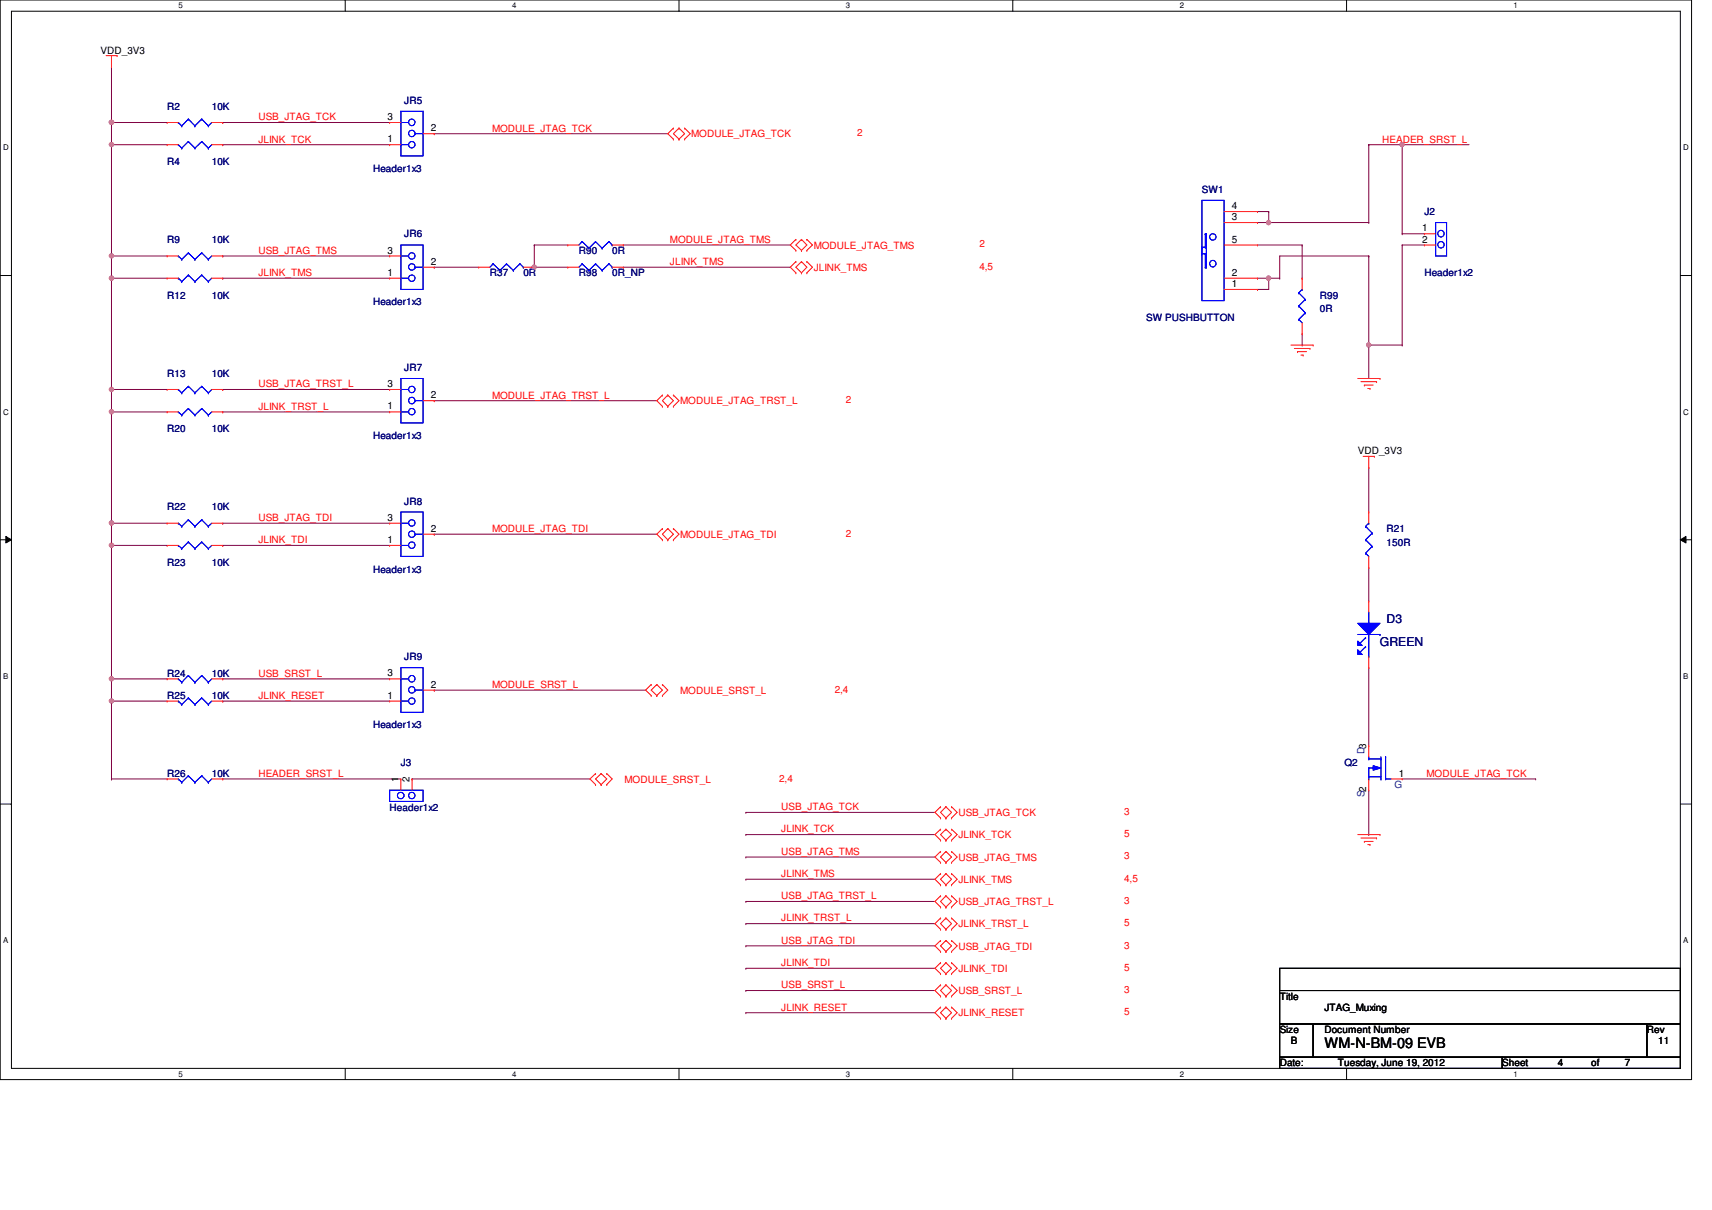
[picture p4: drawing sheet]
<svg xmlns="http://www.w3.org/2000/svg" width="297mm" height="210mm" viewBox="0 0 297 210" stroke-linecap="round" stroke-linejoin="round" font-family="sans-serif">
<path d="M0 0h293.5v187.3h-293.5zM2 1.9h289.5v183.4h-289.5z" fill="none" stroke="#000" stroke-width=".17"/>
<g fill="#fff">
<path d="M30.9 .2h.8v1.5h-.8z"/>
<path d="M30.9 185.5h.8v1.6h-.8z"/>
</g>
<path d="M59.9 0v1.9M59.9 185.3v2" fill="none" stroke="#000" stroke-width=".17"/>
<g fill="#fff">
<path d="M88.9 .2h.7v1.5h-.7z"/>
<path d="M88.9 185.5h.7v1.6h-.7z"/>
</g>
<path d="M117.8 0v1.9M117.8 185.3v2" fill="none" stroke="#000" stroke-width=".17"/>
<g fill="#fff">
<path d="M146.8 .2h.7v1.5h-.7z"/>
<path d="M146.8 185.5h.7v1.6h-.7z"/>
</g>
<path d="M175.7 0v1.9M175.7 185.3v2" fill="none" stroke="#000" stroke-width=".17"/>
<g fill="#fff">
<path d="M204.7 .2h.7v1.5h-.7z"/>
<path d="M204.7 185.5h.7v1.6h-.7z"/>
</g>
<path d="M233.6 0v1.9M233.6 185.3v2" fill="none" stroke="#000" stroke-width=".17"/>
<g fill="#fff">
<path d="M262.6 .2h.8v1.5h-.8z"/>
<path d="M262.6 185.5h.8v1.6h-.8z"/>
<path d="M.5 24.8h1v1.6h-1z"/>
<path d="M292.1 24.8h.9v1.6h-.9z"/>
<path d="M.5 70.7h1v1.5h-1z"/>
<path d="M292.1 70.7h.9v1.5h-.9z"/>
</g>
<path d="M0 47.8h2M291.5 47.8h2" fill="none" stroke="#000" stroke-width=".17"/>
<g fill="#fff">
<path d="M.5 116.5h.9v1.6h-.9z"/>
<path d="M292.1 116.5h.8v1.6h-.8z"/>
</g>
<path d="M0 93.6h2M1 93l1 .6-1 .6zM291.5 93.6l1-.6v1.2zM291.5 93.6h2" fill="none" stroke="#000" stroke-width=".17"/>
<path d="M1 93l1 .6-1 .6zM291.5 93.6l1-.6v1.2z" fill="#000"/>
<g fill="#fff">
<path d="M.5 162.4h.9v1.5h-.9z"/>
<path d="M292.1 162.4h.8v1.5h-.8z"/>
</g>
<path d="M0 139.5h2M291.5 139.5h2" fill="none" stroke="#000" stroke-width=".17"/>
<g fill="none" stroke="#800040" stroke-width=".17">
<path d="M19.3 11.6h.1M19.3 11.6v9.7M38.6 21.3h.1M38.6 25.1h.1M38.6 21.3h29M38.6 25.1h29M38.6 44.4h.1M38.6 48.3h.1M38.6 44.4h29M38.6 48.3h29M38.6 67.6h.1M38.6 71.5h.1"/>
<path d="M38.6 67.6h29M38.6 71.5h29M19.3 94.6h.1M19.3 94.6h9.7M19.3 94.6v23.2M38.6 94.6h.1M38.6 90.8h.1M38.6 94.6h29M38.6 90.8h29M19.3 117.8h.1M19.3 117.8h9.7M38.6 117.8h.1"/>
<path d="M38.6 117.8h29M19.3 121.6h.1M19.3 121.6h9.7M38.6 121.6h.1M38.6 121.6h29"/>
</g>
<circle cx="19.4" cy="94.6" r=".37" fill="#f0f"/>
<circle cx="19.4" cy="94.6" r=".37" fill="none" stroke="#f0f" stroke-width=".17"/>
<path d="M19.3 90.8h.1M19.3 90.8h9.7M19.3 90.8v3.8" fill="none" stroke="#800040" stroke-width=".17"/>
<circle cx="19.3" cy="90.7" r=".38" fill="#f0f"/>
<circle cx="19.3" cy="90.7" r=".38" fill="none" stroke="#f0f" stroke-width=".17"/>
<path d="M19.3 71.5h.1M19.3 71.5h9.7M19.3 71.5v19.3" fill="none" stroke="#800040" stroke-width=".17"/>
<circle cx="19.3" cy="71.4" r=".38" fill="#f0f"/>
<circle cx="19.3" cy="71.4" r=".38" fill="none" stroke="#f0f" stroke-width=".17"/>
<path d="M19.3 67.6h.1M19.3 67.6h9.7M19.3 67.6v3.9" fill="none" stroke="#800040" stroke-width=".17"/>
<circle cx="19.3" cy="67.6" r=".38" fill="#f0f"/>
<circle cx="19.3" cy="67.6" r=".38" fill="none" stroke="#f0f" stroke-width=".17"/>
<path d="M19.3 48.3h.1M19.3 48.3h9.7M19.3 48.3v19.3" fill="none" stroke="#800040" stroke-width=".17"/>
<circle cx="19.3" cy="48.3" r=".38" fill="#f0f"/>
<circle cx="19.3" cy="48.3" r=".38" fill="none" stroke="#f0f" stroke-width=".17"/>
<path d="M19.3 44.4h.1M19.3 44.4h9.7M19.3 44.4v3.9" fill="none" stroke="#800040" stroke-width=".17"/>
<circle cx="19.4" cy="44.4" r=".37" fill="#f0f"/>
<circle cx="19.4" cy="44.4" r=".37" fill="none" stroke="#f0f" stroke-width=".17"/>
<path d="M19.3 25.1h.1M19.3 25.1h9.7M19.3 25.1v19.3" fill="none" stroke="#800040" stroke-width=".17"/>
<circle cx="19.4" cy="25.1" r=".37" fill="#f0f"/>
<circle cx="19.4" cy="25.1" r=".37" fill="none" stroke="#f0f" stroke-width=".17"/>
<path d="M19.3 21.3h.1M19.3 21.3h9.7" fill="none" stroke="#800040" stroke-width=".17"/>
<circle cx="19.4" cy="21.2" r=".37" fill="#f0f"/>
<circle cx="19.4" cy="21.2" r=".37" fill="none" stroke="#f0f" stroke-width=".17"/>
<path d="M19.3 21.3h.1M19.3 21.3v3.8" fill="none" stroke="#800040" stroke-width=".17"/>
<circle cx="19.4" cy="21.2" r=".37" fill="#f0f"/>
<circle cx="19.4" cy="21.2" r=".37" fill="none" stroke="#f0f" stroke-width=".17"/>
<g fill="none" stroke="#800040" stroke-width=".17">
<path d="M75.3 23.2h.1M75.3 23.2h40.6M237.5 25.1h.1M237.5 25.1v13.5M243.3 25.1h.1M243.3 25.1h11.6M237.5 44.4h.1M237.5 44.4v15.5M75.3 69.5h.1M75.3 69.5h38.7M75.3 92.7h.1M75.3 92.7h38.7"/>
<path d="M237.5 81.1h.1M237.5 98.5h.1M237.5 81.1v7.7M237.5 98.5v5.8M75.3 119.7h.1M75.3 119.7h36.7M237.5 115.8h.1M237.5 115.8v13.6"/>
</g>
<circle cx="237.5" cy="59.8" r=".37" fill="#f0f"/>
<circle cx="237.5" cy="59.8" r=".37" fill="none" stroke="#f0f" stroke-width=".17"/>
<path d="M75.3 46.4h.1M75.3 46.4h7.8M237.5 59.9h.1M237.5 59.9v5.8M19.3 117.8h.1M19.3 117.8v3.8" fill="none" stroke="#800040" stroke-width=".17"/>
<circle cx="19.4" cy="121.6" r=".37" fill="#f0f"/>
<circle cx="19.4" cy="121.6" r=".37" fill="none" stroke="#f0f" stroke-width=".17"/>
<circle cx="19.4" cy="117.7" r=".37" fill="#f0f"/>
<circle cx="19.4" cy="117.7" r=".37" fill="none" stroke="#f0f" stroke-width=".17"/>
<g fill="none" stroke="#800040" stroke-width=".17">
<path d="M92.7 42.5h.1M92.7 42.5v3.9M129.4 140.9h.1M129.4 144.8h.1M129.4 148.7h.1M129.4 152.5h.1M129.4 156.4h.1M129.4 140.9h32.8M129.4 144.8h32.8M129.4 148.7h32.8M129.4 152.5h32.8M129.4 156.4h32.8"/>
<path d="M129.4 160.2h.1M129.4 164.1h.1M129.4 171.8h.1M129.4 175.7h.1M129.4 168h.1M129.4 160.2h32.8M129.4 164.1h32.8M129.4 171.8h32.8M129.4 175.7h32.8M129.4 168h32.8"/>
</g>
<circle cx="92.7" cy="46.3" r=".37" fill="#f0f"/>
<circle cx="92.7" cy="46.3" r=".37" fill="none" stroke="#f0f" stroke-width=".17"/>
<path d="M243.3 25.1h.1M243.3 25.1v15.5M92.7 42.5h.1M92.7 46.4h.1M92.7 42.5h5.8M92.7 46.4h5.8M108.2 42.5h.1M108.2 46.4h.1M108.2 42.5h28.9M108.2 46.4h28.9M243.3 40.6h.1M243.3 40.6h3.8" fill="none" stroke="#800040" stroke-width=".17"/>
<circle cx="243.3" cy="25.1" r=".37" fill="#f0f"/>
<circle cx="243.3" cy="25.1" r=".37" fill="none" stroke="#f0f" stroke-width=".17"/>
<g fill="none" stroke="#800040" stroke-width=".17">
<path d="M220.1 38.6h17.4M237.5 25.1h.1M237.5 38.6h.1M237.5 25.1h5.8M237.5 59.9h.1M237.5 59.9h5.8M243.3 42.5h.1M243.3 59.9h.1M243.3 42.5h3.8M243.3 42.5v17.4M237.5 137.1v7.7M243.3 135.1h23.1"/>
<path d="M266.4 135.1h.1M237.5 144.8h.1"/>
</g>
<circle cx="220.1" cy="38.6" r=".38" fill="#f0f"/>
<circle cx="220.1" cy="38.6" r=".38" fill="none" stroke="#f0f" stroke-width=".17"/>
<path d="M220.1 48.3h.1M220.1 48.3v1.9M222 44.4h15.5M237.5 44.4h.1" fill="none" stroke="#800040" stroke-width=".17"/>
<circle cx="220.1" cy="48.3" r=".38" fill="#f0f"/>
<circle cx="220.1" cy="48.3" r=".38" fill="none" stroke="#f0f" stroke-width=".17"/>
<g fill="none" stroke="#800040" stroke-width=".17">
<path d="M218.2 38.6h.1M218.2 36.7h1.9M218.2 38.6h1.9M220.1 36.7h.1M220.1 38.6h.1M220.1 36.7v1.9M218.2 50.2h.1M218.2 48.3h.1M218.2 48.3h3.8M218.2 50.2h1.9M218.2 42.5h7.7M220.1 48.3h.1"/>
<path d="M222 48.3h.1M222 44.4v3.9M225.9 42.5h.1M225.9 48.3h.1M225.9 59.9h.1M225.9 42.5v5.8M225.9 57.9v2M19.3 135.1h.1M19.3 121.6v13.5M19.3 135.1h9.7M38.6 135.1h.1M38.6 135.1h30.9"/>
<path d="M71.5 135.1h.1M71.5 135.1h30.9"/>
</g>
<g fill="none" stroke="#f00" stroke-width=".17">
<path d="M18.4 9.7h1.9M19.3 11.6h.1M19.3 9.7v1.9M20.3 9.7h.1M67.6 25.1h.1M67.6 21.3h.1M67.6 25.1h1.9M67.6 21.3h1.9M73.4 23.2h1.9M75.3 23.2h.1M116.8 24.1h.1M116.8 22.2h.1"/>
<path d="M116.8 22.2l-.9 1 .9 .9M117.8 22.2h.1M117.8 24.1h.1M117.8 22.2l1 1-1 .9M117.8 22.2l-1 1 1 .9M118.8 22.2h.1M118.8 24.1h.1M118.8 22.2l1 1-1 .9M29 44.4h.1M29 44.4h1.9M36.7 44.4h1.9M38.6 44.4h.1"/>
<path d="M67.6 48.3h.1M67.6 44.4h.1M67.6 48.3h1.9M67.6 44.4h1.9M73.4 46.4h1.9M75.3 46.4h.1M83.1 46.4h.1M83.1 46.4h1.9M90.8 46.4h1.9M92.7 46.4h.1M98.5 46.4h.1M98.5 46.4h2"/>
<path d="M106.2 46.4h2M108.2 46.4h.1M138.1 43.4h.1M138.1 41.5h.1M138.1 47.3h.1M138.1 45.4h.1M138.1 45.4l-1 1 1 .9M138.1 41.5l-1 1 1 .9M139.1 41.5h.1M139.1 43.4h.1M139.1 45.4h.1M139.1 47.3h.1"/>
<path d="M139.1 41.5l.9 1-.9 .9M139.1 41.5l-1 1 1 .9M139.1 45.4l.9 1-.9 .9M139.1 45.4l-1 1 1 .9M140 41.5h.1M140 43.4h.1M140 45.4h.1M140 47.3h.1M140 45.4l1 1-1 .9M140 41.5l1 1-1 .9M224 59.9h3.8M227.8 59.9h.1"/>
<path d="M29 71.5h.1M29 71.5h1.9M36.7 71.5h1.9M38.6 71.5h.1M114.9 70.5h.1M114.9 68.5h.1M114.9 68.5l-.9 1 .9 1M115.9 68.5h.1M115.9 70.5h.1M115.9 68.5l.9 1-.9 1M115.9 68.5l-1 1 1 1M116.8 68.5h.1"/>
<path d="M116.8 70.5h.1M116.8 68.5l1 1-1 1M224.6 60.5h2.7M225.1 61h.1M225.1 61h1.6M225.7 61.6h.4M226.1 61.6h.1M227.3 60.5h.1M235.6 65.7h3.8M236.1 66.2h2.7M236.5 79.2h2M236.7 66.8h.1"/>
<path d="M236.7 66.8h1.5M237.3 67.4h.4M237.5 79.2v1.9M237.7 67.4h.1M238.5 79.2h.1M238.8 66.2h.1M239.4 65.7h.1M29 90.8h.1M29 90.8h1.9M36.7 90.8h1.9M38.6 90.8h.1M114.9 93.6h.1"/>
<path d="M114.9 91.7h.1M114.9 91.7l-.9 1 .9 .9M115.9 91.7h.1M115.9 93.6h.1M115.9 91.7l.9 1-.9 .9M115.9 91.7l-1 1 1 .9M116.8 91.7h.1M116.8 93.6h.1M116.8 91.7l1 1-1 .9M237.5 81.1h.1M237.5 98.5h.1M237.5 88.8h.1"/>
<path d="M237.5 88.8v2M237.5 96.5v2M113 118.7h.1M113 118.7l-1 1 1 .9M114 118.7h.1M114 118.7l.9 1-.9 .9M114 118.7l-1 1 1 .9M114.9 118.7h.1M114.9 118.7l1 1-1 .9M29 121.6h.1M29 121.6h1.9M36.7 121.6h1.9"/>
<path d="M38.6 121.6h.1M103.3 136.1h.1M103.3 134.2h.1M103.3 134.2l-.9 .9 .9 1M104.3 134.2h.1M104.3 136.1h.1M104.3 134.2l1 .9-1 1M104.3 134.2l-1 .9 1 1M105.3 134.2h.1M105.3 136.1h.1M105.3 134.2l.9 .9-.9 1M113 120.6h.1"/>
<path d="M114 120.6h.1M114.9 120.6h.1M163.2 140h.1M163.2 140l-1 .9 1 1M164.1 140h.1M164.1 140l1 .9-1 1M164.1 140l-.9 .9 .9 1M165.1 140h.1M165.1 140l1 .9-1 1M163.2 141.9h.1M163.2 145.8h.1M163.2 143.8h.1"/>
<path d="M163.2 149.6h.1M163.2 147.7h.1M163.2 153.5h.1M163.2 151.6h.1M163.2 157.4h.1M163.2 155.4h.1M163.2 159.3h.1M163.2 143.8l-1 1 1 1M163.2 147.7l-1 1 1 .9M163.2 155.4l-1 1 1 1M163.2 151.6l-1 .9 1 1M163.2 159.3l-1 .9 1 1"/>
<path d="M164.1 141.9h.1M164.1 143.8h.1M164.1 145.8h.1M164.1 147.7h.1M164.1 149.6h.1M164.1 151.6h.1M164.1 153.5h.1M164.1 155.4h.1M164.1 157.4h.1M164.1 159.3h.1M164.1 143.8l1 1-1 1M164.1 143.8l-.9 1 .9 1"/>
<path d="M164.1 147.7l1 1-1 .9M164.1 147.7l-.9 1 .9 .9M164.1 151.6l1 .9-1 1M164.1 151.6l-.9 .9 .9 1M164.1 155.4l1 1-1 1M164.1 155.4l-.9 1 .9 1M164.1 159.3l1 .9-1 1M164.1 159.3l-.9 .9 .9 1M165.1 141.9h.1M165.1 143.8h.1M165.1 145.8h.1M165.1 147.7h.1"/>
<path d="M165.1 149.6h.1M165.1 151.6h.1M165.1 153.5h.1M165.1 155.4h.1M165.1 157.4h.1M165.1 159.3h.1M165.1 143.8l1 1-1 1M165.1 147.7l1 1-1 .9M165.1 151.6l1 .9-1 1M165.1 155.4l1 1-1 1M165.1 159.3l1 .9-1 1M235.6 144.8h3.8"/>
<path d="M236.1 145.4h2.7M236.7 146h.1M236.7 146h1.5M237.3 146.5h.4M237.7 146.5h.1M238.8 145.4h.1M239.4 144.8h.1M163.2 161.2h.1M163.2 165.1h.1M163.2 163.2h.1M163.2 172.8h.1M163.2 170.9h.1"/>
<path d="M163.2 176.7h.1M163.2 174.7h.1M163.2 168.9h.1M163.2 167h.1M163.2 163.2l-1 .9 1 1M163.2 174.7l-1 1 1 1M163.2 170.9l-1 .9 1 1M163.2 167l-1 1 1 .9M164.1 161.2h.1M164.1 163.2h.1M164.1 165.1h.1M164.1 170.9h.1"/>
<path d="M164.1 172.8h.1M164.1 174.7h.1M164.1 176.7h.1M164.1 167h.1M164.1 168.9h.1M164.1 163.2l1 .9-1 1M164.1 163.2l-.9 .9 .9 1M164.1 170.9l1 .9-1 1M164.1 170.9l-.9 .9 .9 1M164.1 174.7l1 1-1 1M164.1 174.7l-.9 1 .9 1M164.1 167l1 1-1 .9"/>
<path d="M164.1 167l-.9 1 .9 .9M165.1 161.2h.1M165.1 163.2h.1M165.1 165.1h.1M165.1 170.9h.1M165.1 172.8h.1M165.1 174.7h.1M165.1 176.7h.1M165.1 167h.1M165.1 168.9h.1M165.1 163.2l1 .9-1 1M165.1 170.9l1 .9-1 1"/>
<path d="M165.1 174.7l1 1-1 1M165.1 167l1 1-1 .9"/>
</g>
<path d="M222 168h69.5v3.8h-69.5zM222 171.8h69.5v5.8h-69.5zM222 177.6h5.8v5.8h-5.8zM227.8 177.6h57.9v5.8h-57.9zM285.7 177.6h5.8v5.8h-5.8zM222 183.4h38.6v1.9h-38.6zM260.6 183.4h30.9v1.9h-30.9z" fill="none" stroke="#000" stroke-width=".17"/>
<g fill="none" stroke="#00f" stroke-width=".17">
<path d="M69.5 19.3h3.9v7.8h-3.9zM69.5 25.1h.1M69.5 21.3h.1M69.5 25.1h1.4M69.5 21.3h1.4M72 23.2h.1M72 23.2h1.4M30.9 44.4h.1M30.9 44.4l.6 .6M31.5 45h.1M32.7 43.9h.1M32.7 43.9l1.1 1.1"/>
<path d="M32.7 43.9l-1.2 1.1M33.8 45h.1M35 43.9h.1M35 43.9l1.1 1.1M35 43.9l-1.2 1.1M36.1 45h.1M36.7 44.4l-.6 .6M69.5 42.5h3.9v7.7h-3.9zM69.5 48.3h.1M69.5 44.4h.1M69.5 48.3h1.4M69.5 44.4h1.4"/>
<path d="M72 46.4h.1M72 46.4h1.4M85.6 45.8h.1M85.6 45.8l-.6 .6M85.6 45.8l1.1 1.1M86.7 46.9h.1M87.9 45.8h.1M87.9 45.8l-1.2 1.1M87.9 45.8l1.2 1.1M89.1 46.9h.1M90.2 45.8h.1M90.2 45.8l-1.1 1.1"/>
<path d="M90.2 45.8l.6 .6M90.8 46.4h.1M101 45.8h.1M101 45.8l-.5 .6M101 45.8l1.2 1.1M102.2 46.9h.1M103.3 45.8h.1M103.3 45.8l-1.1 1.1M103.3 45.8l1.2 1.1M104.5 46.9h.1M105.7 45.8h.1M105.7 45.8l-1.2 1.1"/>
<path d="M105.7 45.8l.5 .6M106.2 46.4h.1M30.9 71.5h.1M30.9 71.5l.6 .5M31.5 72h.1M32.7 70.9h.1M32.7 70.9l1.1 1.1M32.7 70.9l-1.2 1.1M33.8 72h.1M35 70.9h.1M35 70.9l1.1 1.1M35 70.9l-1.2 1.1"/>
<path d="M36.1 72h.1M36.7 71.5l-.6 .5M30.9 90.8h.1M30.9 90.8l.6 .5M31.5 91.3h.1M32.7 90.2h.1M32.7 90.2l1.1 1.1M32.7 90.2l-1.2 1.1M33.8 91.3h.1M35 90.2h.1M35 90.2l1.1 1.1M35 90.2l-1.2 1.1"/>
<path d="M36.1 91.3h.1M36.7 90.8l-.6 .5M236.9 96h.1M236.9 93.6h.1M236.9 91.3h.1M236.9 96l.6 .5M236.9 93.6l1.2 1.2M236.9 91.3l1.2 1.2M237.5 90.8h.1M237.5 90.8l-.6 .5M238.1 94.8h.1M238.1 92.5h.1"/>
<path d="M238.1 94.8l-1.2 1.2M238.1 92.5l-1.2 1.1M30.9 121.6h.1M30.9 121.6l.6 .6M31.5 122.2h.1M32.7 121.1h.1M32.7 121.1l1.1 1.1M32.7 121.1l-1.2 1.1M33.8 122.2h.1M35 121.1h.1M35 121.1l1.1 1.1M35 121.1l-1.2 1.1"/>
<path d="M36.1 122.2h.1M36.7 121.6l-.6 .6"/>
<circle cx="71.4" cy="21.2" r=".56"/>
<circle cx="71.4" cy="23.2" r=".56"/>
<circle cx="71.4" cy="25.1" r=".56"/>
<circle cx="71.4" cy="44.4" r=".56"/>
<circle cx="71.4" cy="48.3" r=".56"/>
<circle cx="71.4" cy="46.3" r=".56"/>
</g>
<path d="M235.6 108.1h3.8l-1.9 2z" fill="#00f"/>
<path d="M235.6 108.1h3.8l-1.9 2z" fill="none" stroke="#00f" stroke-width=".17"/>
<path d="M235.6 111.2l.7 .8h-.7z" fill="#00f"/>
<path d="M235.6 111.2l.7 .8h-.7z" fill="none" stroke="#00f" stroke-width=".17"/>
<path d="M235.6 112.7l.7 .8h-.7z" fill="#00f"/>
<path d="M235.6 112.7l.7 .8h-.7zM235.6 110.1h3.8M236.9 110.6h.1M236.9 112.2h.1M236.9 110.6l-.9 1M236.9 112.2l-.9 1M237.5 108.1h.1M237.5 113.9h.1M237.5 106.2v1.9M237.5 110.1v3.8M239.4 110.1h.1" fill="none" stroke="#00f" stroke-width=".17"/>
<path d="M235.6 108.1h3.8l-1.9 2z" fill="#00f"/>
<path d="M235.6 108.1h3.8l-1.9 2z" fill="none" stroke="#00f" stroke-width=".17"/>
<path d="M235.6 111.2l.7 .8h-.7z" fill="#00f"/>
<path d="M235.6 111.2l.7 .8h-.7z" fill="none" stroke="#00f" stroke-width=".17"/>
<path d="M235.6 112.7l.7 .8h-.7z" fill="#00f"/>
<path d="M235.6 112.7l.7 .8h-.7zM235.6 110.1h3.8M236.9 110.6h.1M236.9 112.2h.1M236.9 110.6l-.9 1M236.9 112.2l-.9 1M237.5 108.1h.1M237.5 113.9h.1M237.5 106.2v1.9M237.5 110.1v3.8M239.4 110.1h.1" fill="none" stroke="#00f" stroke-width=".17"/>
<path d="M237.5 115.8h.1M237.5 104.3h.1M237.5 104.3v1.9M237.5 113.9v1.9" fill="none" stroke="#f00" stroke-width=".17"/>
<path d="M238.2 132.8l1.4 .4-1.4 .4z" fill="#00f"/>
<g fill="none" stroke="#00f" stroke-width=".17">
<path d="M237.5 131.7h.1M237.5 133.2h.1M237.5 135.1h.1M237.5 134.7h.1M237.5 131.3v.4M237.5 133.2v1.9M237.5 133.2h.7M237.5 131.7h2.1M237.5 134.7h2.1M238.2 132.8l1.4 .4-1.4 .4zM239.6 135.1h.1M239.6 131.7h.1"/>
<path d="M239.6 131.3v3.8M240.4 135.1h.1M240.4 131.3h.1M240.4 135.1h.9M240.4 131.3v3.8"/>
</g>
<path d="M238.2 132.8l1.4 .4-1.4 .4z" fill="#00f"/>
<g fill="none" stroke="#00f" stroke-width=".17">
<path d="M30.9 25.1h.1M30.9 21.3h.1M30.9 25.1l.6 .6M30.9 21.3l.6 .5M31.5 25.7h.1M31.5 21.8h.1M32.7 24.6h.1M32.7 20.7h.1M32.7 24.6l1.1 1.1M32.7 24.6l-1.2 1.1M32.7 20.7l1.1 1.1M32.7 20.7l-1.2 1.1"/>
<path d="M33.8 25.7h.1M33.8 21.8h.1M35 24.6h.1M35 20.7h.1M35 24.6l1.1 1.1M35 24.6l-1.2 1.1M35 20.7l1.1 1.1M35 20.7l-1.2 1.1M36.1 25.7h.1M36.1 21.8h.1M36.7 25.1l-.6 .6M36.7 21.3l-.6 .5"/>
<path d="M208.5 34.8h3.9v17.4h-3.9zM249.1 38.6h1.9v5.8h-1.9zM30.9 48.3h.1M30.9 48.3l.6 .6M31.5 48.9h.1M32.7 47.7h.1M32.7 47.7l1.1 1.2M32.7 47.7l-1.2 1.2M33.8 48.9h.1M35 47.7h.1M35 47.7l1.1 1.2M35 47.7l-1.2 1.2"/>
<path d="M36.1 48.9h.1M36.7 48.3l-.6 .6M101 41.9h.1M101 41.9l-.5 .6M101 41.9l1.2 1.2M102.2 43.1h.1M103.3 41.9h.1M103.3 41.9l-1.1 1.2M103.3 41.9l1.2 1.2M104.5 43.1h.1M105.7 41.9h.1M105.7 41.9l-1.2 1.2"/>
<path d="M105.7 41.9l.5 .6M106.2 42.5h.1M208.5 42.9h.1M208.5 44h.1M208.5 42.9h.6M208.5 42.9v1.1M208.5 44h.6M209.1 40.6h.1M209.1 42.9h.1M209.1 44h.1M209.1 46.4h.1M209.1 40.6h.2"/>
<path d="M209.1 40.6v2.3M209.1 44v2.4M209.1 46.4h.2M209.3 40.6h.1M209.3 46.4h.1M209.3 40.6v5.8M225.3 55.4h.1M225.3 53.1h.1M225.3 50.8h.1M225.3 55.4l.6 .6M225.3 53.1l1.2 1.2M225.3 50.8l1.2 1.1"/>
<path d="M225.9 50.2h.1M225.9 50.2l-.6 .6M226.5 54.3h.1M226.5 51.9h.1M226.5 54.3l-1.2 1.1M226.5 51.9l-1.2 1.2M30.9 67.6h.1M30.9 67.6l.6 .6M31.5 68.2h.1M32.7 67h.1M32.7 67l1.1 1.2M32.7 67l-1.2 1.2"/>
<path d="M33.8 68.2h.1M35 67h.1M35 67l1.1 1.2M35 67l-1.2 1.2M36.1 68.2h.1M36.7 67.6l-.6 .6M69.5 65.7h3.9v7.7h-3.9zM69.5 71.5h.1M69.5 67.6h.1M69.5 71.5h1.4M69.5 67.6h1.4M72 69.5h.1"/>
<path d="M72 69.5h1.4M30.9 94.6h.1M30.9 94.6l.6 .6M31.5 95.2h.1M32.7 94h.1M32.7 94l1.1 1.2M32.7 94l-1.2 1.2M33.8 95.2h.1M35 94h.1M35 94l1.1 1.2M35 94l-1.2 1.2M36.1 95.2h.1"/>
<path d="M36.7 94.6l-.6 .6M69.5 88.8h3.9v7.7h-3.9zM69.5 94.6h.1M69.5 90.8h.1M69.5 94.6h1.4M69.5 90.8h1.4M72 92.7h.1M72 92.7h1.4M30.9 117.8h.1M30.9 117.8l.6 .6M31.5 118.4h.1M32.7 117.2h.1"/>
<path d="M32.7 117.2l1.1 1.2M32.7 117.2l-1.2 1.2M33.8 118.4h.1M35 117.2h.1M35 117.2l1.1 1.2M35 117.2l-1.2 1.2M36.1 118.4h.1M36.7 117.8l-.6 .6M69.5 115.8h3.9v7.8h-3.9zM69.5 117.8h.1M69.5 117.8h1.4M72 119.7h.1"/>
<path d="M72 119.7h1.4M30.9 135.1h.1M30.9 135.1l.6 .6M31.5 135.7h.1M32.7 134.6h.1M32.7 134.6l1.1 1.1M32.7 134.6l-1.2 1.1M33.8 135.7h.1M35 134.6h.1M35 134.6l1.1 1.1M35 134.6l-1.2 1.1M36.1 135.7h.1"/>
<path d="M36.7 135.1l-.6 .6M67.6 137.1h5.8v1.9h-5.8zM69.5 121.6h.1M69.5 121.6h1.4M237.5 131.7h.1M237.5 133.2h.1M237.5 135.1h.1M237.5 134.7h.1M237.5 131.3v.4M237.5 133.2v1.9M237.5 133.2h.7M237.5 131.7h2.1"/>
<path d="M237.5 134.7h2.1M238.2 132.8l1.4 .4-1.4 .4zM239.6 135.1h.1M239.6 131.7h.1M239.6 131.3v3.8M240.4 135.1h.1M240.4 131.3h.1M240.4 135.1h.9M240.4 131.3v3.8"/>
<circle cx="210.4" cy="45.7" r=".56"/>
<circle cx="210.4" cy="41.1" r=".56"/>
<circle cx="250" cy="40.5" r=".56"/>
<circle cx="250" cy="42.5" r=".56"/>
<circle cx="71.4" cy="69.5" r=".56"/>
<circle cx="71.4" cy="67.6" r=".56"/>
<circle cx="71.4" cy="71.4" r=".56"/>
<circle cx="71.4" cy="94.6" r=".56"/>
<circle cx="71.4" cy="90.7" r=".56"/>
<circle cx="71.4" cy="92.7" r=".56"/>
<circle cx="71.4" cy="117.7" r=".56"/>
<circle cx="71.4" cy="119.7" r=".56"/>
<circle cx="69.5" cy="138" r=".56"/>
<circle cx="71.4" cy="138" r=".56"/>
<circle cx="71.4" cy="121.6" r=".56"/>
</g>
<g fill="none" stroke="#f00" stroke-width=".17">
<path d="M29 25.1h.1M29 21.3h.1M29 25.1h1.9M29 21.3h1.9M36.7 25.1h1.9M36.7 21.3h1.9M38.6 25.1h.1M38.6 21.3h.1M212.4 38.6h5.8M212.4 36.7h5.8M218.2 38.6h.1M218.2 36.7h.1"/>
<path d="M29 48.3h.1M29 48.3h1.9M36.7 48.3h1.9M38.6 48.3h.1M98.5 42.5h.1M98.5 42.5h2M106.2 42.5h2M108.2 42.5h.1M212.4 42.5h5.8M212.4 48.3h5.8M212.4 50.2h5.8M218.2 48.3h.1"/>
<path d="M218.2 50.2h.1M218.2 42.5h.1M225.9 57.9h.1M225.9 48.3h.1M225.9 48.3v1.9M225.9 56v1.9M247.1 40.6h.1M247.1 42.5h.1M247.1 42.5h2M247.1 40.6h2M29 67.6h.1M29 67.6h1.9"/>
<path d="M36.7 67.6h1.9M38.6 67.6h.1M67.6 71.5h.1M67.6 67.6h.1M67.6 67.6h1.9M67.6 71.5h1.9M73.4 69.5h1.9M75.3 69.5h.1M29 94.6h.1M29 94.6h1.9M36.7 94.6h1.9M38.6 94.6h.1"/>
<path d="M67.6 94.6h.1M67.6 90.8h.1M67.6 94.6h1.9M67.6 90.8h1.9M73.4 92.7h1.9M75.3 92.7h.1M29 117.8h.1M29 117.8h1.9M36.7 117.8h1.9M38.6 117.8h.1M67.6 117.8h.1M67.6 117.8h1.9"/>
<path d="M73.4 119.7h1.9M75.3 119.7h.1M29 135.1h.1M29 135.1h1.9M36.7 135.1h1.9M38.6 135.1h.1M67.6 121.6h.1M67.6 121.6h1.9M69.5 135.1h.1M69.5 135.1v2M71.5 135.1h.1M71.5 135.1v2"/>
<path d="M237.5 129.4h.1M237.5 137.1h.1M237.5 129.4v1.9M237.5 135.1v2M241.3 135.1h2M243.3 135.1h.1"/>
</g>
<circle cx="19.4" cy="94.6" r=".37" fill="#f0f"/>
<circle cx="19.4" cy="94.6" r=".37" fill="none" stroke="#f0f" stroke-width=".17"/>
<circle cx="19.3" cy="90.7" r=".38" fill="#f0f"/>
<circle cx="19.3" cy="90.7" r=".38" fill="none" stroke="#f0f" stroke-width=".17"/>
<circle cx="19.3" cy="71.4" r=".38" fill="#f0f"/>
<circle cx="19.3" cy="71.4" r=".38" fill="none" stroke="#f0f" stroke-width=".17"/>
<circle cx="19.3" cy="67.6" r=".38" fill="#f0f"/>
<circle cx="19.3" cy="67.6" r=".38" fill="none" stroke="#f0f" stroke-width=".17"/>
<circle cx="19.3" cy="48.3" r=".38" fill="#f0f"/>
<circle cx="19.3" cy="48.3" r=".38" fill="none" stroke="#f0f" stroke-width=".17"/>
<circle cx="19.4" cy="44.4" r=".37" fill="#f0f"/>
<circle cx="19.4" cy="44.4" r=".37" fill="none" stroke="#f0f" stroke-width=".17"/>
<circle cx="19.4" cy="25.1" r=".37" fill="#f0f"/>
<circle cx="19.4" cy="25.1" r=".37" fill="none" stroke="#f0f" stroke-width=".17"/>
<circle cx="19.4" cy="21.2" r=".37" fill="#f0f"/>
<circle cx="19.4" cy="21.2" r=".37" fill="none" stroke="#f0f" stroke-width=".17"/>
<circle cx="19.4" cy="21.2" r=".37" fill="#f0f"/>
<circle cx="19.4" cy="21.2" r=".37" fill="none" stroke="#f0f" stroke-width=".17"/>
<circle cx="237.5" cy="59.8" r=".37" fill="#f0f"/>
<circle cx="237.5" cy="59.8" r=".37" fill="none" stroke="#f0f" stroke-width=".17"/>
<circle cx="19.4" cy="121.6" r=".37" fill="#f0f"/>
<circle cx="19.4" cy="121.6" r=".37" fill="none" stroke="#f0f" stroke-width=".17"/>
<circle cx="19.4" cy="117.7" r=".37" fill="#f0f"/>
<circle cx="19.4" cy="117.7" r=".37" fill="none" stroke="#f0f" stroke-width=".17"/>
<circle cx="92.7" cy="46.3" r=".37" fill="#f0f"/>
<circle cx="92.7" cy="46.3" r=".37" fill="none" stroke="#f0f" stroke-width=".17"/>
<circle cx="243.3" cy="25.1" r=".37" fill="#f0f"/>
<circle cx="243.3" cy="25.1" r=".37" fill="none" stroke="#f0f" stroke-width=".17"/>
<circle cx="220.1" cy="38.6" r=".38" fill="#f0f"/>
<circle cx="220.1" cy="38.6" r=".38" fill="none" stroke="#f0f" stroke-width=".17"/>
<circle cx="220.1" cy="48.3" r=".38" fill="#f0f"/>
<circle cx="220.1" cy="48.3" r=".38" fill="none" stroke="#f0f" stroke-width=".17"/>
<text font-size="2.5" x="229.8" y="181.8">WM-N-BM-09 EVB</text>
<g font-size="2.1" fill="#000080">
<text x="239.4" y="112">GREEN</text>
<text x="240.6" y="108.1">D3</text>
</g>
<g font-size="1.7">
<text x="17.4" y="9.4">VDD_3V3</text>
<text x="67.2" y="20.8">3</text>
<text x="74.8" y="22.8">2</text>
<text x="67.2" y="24.7">1</text>
<text x="213.7" y="38.2">3</text>
<text x="213.7" y="36.3">4</text>
<text x="246.8" y="40.1">1</text>
<text x="67.2" y="47.8">1</text>
<text x="67.2" y="44">3</text>
<text x="74.8" y="45.9">2</text>
<text x="213.7" y="47.8">2</text>
<text x="213.7" y="42.1">5</text>
<text x="246.8" y="42.1">2</text>
<text x="213.7" y="49.8">1</text>
<text x="67.2" y="71">1</text>
<text x="67.2" y="67.1">3</text>
<text x="74.8" y="69.1">2</text>
<text x="235.6" y="78.8">VDD_3V3</text>
<text x="67.2" y="94.2">1</text>
<text x="67.2" y="90.3">3</text>
<text x="74.8" y="92.2">2</text>
<text x="67.2" y="117.3">3</text>
<text x="74.8" y="119.3">2</text>
<text x="67.2" y="121.2">1</text>
<text x="69.1" y="135.7" transform="rotate(-90 69.1 135.7)">1</text>
<text x="71.1" y="135.7" transform="rotate(-90 71.1 135.7)">2</text>
<text x="242.7" y="134.7">1</text>
<text x="222" y="173.4">Title</text>
<text x="222" y="179.2">Size</text>
<text x="229.8" y="175.3">JTAG_Muxing</text>
<text x="229.8" y="179.2">Document Number</text>
<text x="285.7" y="179.2">Rev</text>
<text x="222" y="185">Date:</text>
<text x="224" y="181.1">B</text>
<text x="232.1" y="185">Tuesday, June 19, 2012</text>
<text x="260.6" y="185">Sheet</text>
<text x="270.3" y="185">4</text>
<text x="276.1" y="185">of</text>
<text x="281.9" y="185">7</text>
<text x="287.7" y="181.1">11</text>
</g>
<g font-size="1.7" fill="#000080">
<text x="29" y="19">R2</text>
<text x="36.7" y="19">10K</text>
<text x="70.1" y="18">JR5</text>
<text x="29" y="28.7">R4</text>
<text x="36.7" y="28.7">10K</text>
<text x="64.7" y="29.8">Header1x3</text>
<text x="208.5" y="33.5">SW1</text>
<text x="70.1" y="41.2">JR6</text>
<text x="247.1" y="37.3">J2</text>
<text x="29" y="42.2">R9</text>
<text x="36.7" y="42.2">10K</text>
<text x="85" y="48">R37</text>
<text x="90.8" y="48">0R</text>
<text x="100.5" y="48">R98</text>
<text x="100.5" y="44.1">R90</text>
<text x="106.2" y="48">0R_NP</text>
<text x="106.2" y="44.1">0R</text>
<text x="247.1" y="48">Header1x2</text>
<text x="29" y="51.8">R12</text>
<text x="36.7" y="51.8">10K</text>
<text x="64.7" y="53">Header1x3</text>
<text x="229" y="51.8">R99</text>
<text x="198.9" y="55.7">SW PUSHBUTTON</text>
<text x="229" y="54.1">0R</text>
<text x="29" y="65.3">R13</text>
<text x="36.7" y="65.3">10K</text>
<text x="70.1" y="64.3">JR7</text>
<text x="29" y="75">R20</text>
<text x="36.7" y="75">10K</text>
<text x="64.7" y="76.2">Header1x3</text>
<text x="29" y="88.5">R22</text>
<text x="36.7" y="88.5">10K</text>
<text x="70.1" y="87.5">JR8</text>
<text x="240.6" y="92.4">R21</text>
<text x="240.6" y="94.7">150R</text>
<text x="29" y="98.1">R23</text>
<text x="36.7" y="98.1">10K</text>
<text x="64.7" y="99.3">Header1x3</text>
<text x="29" y="117.4">R24</text>
<text x="36.7" y="117.4">10K</text>
<text x="70.1" y="114.6">JR9</text>
<text x="29" y="121.3">R25</text>
<text x="36.7" y="121.3">10K</text>
<text x="64.7" y="126.3">Header1x3</text>
<text x="29" y="134.8">R26</text>
<text x="36.7" y="134.8">10K</text>
<text x="69.6" y="132.9">J3</text>
<text x="233.3" y="132.9">Q2</text>
<text x="67.6" y="140.6">Header1x2</text>
</g>
<g font-size="1.7" fill="#f00">
<text x="44.8" y="20.9">USB_JTAG_TCK</text>
<text x="85.4" y="22.8">MODULE_JTAG_TCK</text>
<text x="119.9" y="23.8">MODULE_JTAG_TCK</text>
<text x="148.7" y="23.6">2</text>
<text x="44.8" y="24.7">JLINK_TCK</text>
<text x="239.8" y="24.7">HEADER_SRST_L</text>
<text x="44.8" y="44">USB_JTAG_TMS</text>
<text x="44.8" y="47.9">JLINK_TMS</text>
<text x="116.2" y="42.1">MODULE_JTAG_TMS</text>
<text x="116.2" y="46">JLINK_TMS</text>
<text x="141.2" y="43.1">MODULE_JTAG_TMS</text>
<text x="141.2" y="47">JLINK_TMS</text>
<text x="169.9" y="42.9">2</text>
<text x="169.9" y="46.8">4,5</text>
<text x="44.8" y="67.2">USB_JTAG_TRST_L</text>
<text x="44.8" y="71.1">JLINK_TRST_L</text>
<text x="85.4" y="69.1">MODULE_JTAG_TRST_L</text>
<text x="118" y="70.1">MODULE_JTAG_TRST_L</text>
<text x="146.8" y="70">2</text>
<text x="44.8" y="94.2">JLINK_TDI</text>
<text x="44.8" y="90.4">USB_JTAG_TDI</text>
<text x="85.4" y="92.3">MODULE_JTAG_TDI</text>
<text x="118" y="93.3">MODULE_JTAG_TDI</text>
<text x="146.8" y="93.1">2</text>
<text x="44.8" y="117.4">USB_SRST_L</text>
<text x="85.4" y="119.3">MODULE_SRST_L</text>
<text x="44.8" y="121.2">JLINK_RESET</text>
<text x="118" y="120.4">MODULE_SRST_L</text>
<text x="144.8" y="120.1">2,4</text>
<text x="44.8" y="134.7">HEADER_SRST_L</text>
<text x="108.4" y="135.8">MODULE_SRST_L</text>
<text x="135.2" y="135.6">2,4</text>
<text x="247.5" y="134.7">MODULE_JTAG_TCK</text>
<text x="135.5" y="140.5">USB_JTAG_TCK</text>
<text x="166.3" y="141.6">USB_JTAG_TCK</text>
<text x="195" y="141.4">3</text>
<text x="135.5" y="144.4">JLINK_TCK</text>
<text x="135.5" y="148.3">USB_JTAG_TMS</text>
<text x="166.3" y="145.5">JLINK_TCK</text>
<text x="166.3" y="149.3">USB_JTAG_TMS</text>
<text x="195" y="145.2">5</text>
<text x="195" y="149.1">3</text>
<text x="135.5" y="152.1">JLINK_TMS</text>
<text x="135.5" y="156">USB_JTAG_TRST_L</text>
<text x="166.3" y="153.2">JLINK_TMS</text>
<text x="195" y="153">4,5</text>
<text x="135.5" y="159.9">JLINK_TRST_L</text>
<text x="166.3" y="157">USB_JTAG_TRST_L</text>
<text x="166.3" y="160.9">JLINK_TRST_L</text>
<text x="195" y="156.8">3</text>
<text x="195" y="160.7">5</text>
<text x="135.5" y="163.7">USB_JTAG_TDI</text>
<text x="135.5" y="167.6">JLINK_TDI</text>
<text x="166.3" y="164.8">USB_JTAG_TDI</text>
<text x="195" y="164.5">3</text>
<text x="135.5" y="171.4">USB_SRST_L</text>
<text x="166.3" y="172.5">USB_SRST_L</text>
<text x="166.3" y="168.6">JLINK_TDI</text>
<text x="195" y="172.3">3</text>
<text x="195" y="168.4">5</text>
<text x="135.5" y="175.3">JLINK_RESET</text>
<text x="166.3" y="176.3">JLINK_RESET</text>
<text x="195" y="176.1">5</text>
</g>
<g font-size="1.7" fill="#004080">
<text x="236.8" y="130.7" transform="rotate(-90 236.8 130.7)">D3</text>
<text x="241.9" y="136.7">G</text>
<text x="236.8" y="138.2" transform="rotate(-90 236.8 138.2)">S2</text>
</g>
<g font-size="1.4">
<text x="30.9" y="1.4">5</text>
<text x="88.9" y="1.4">4</text>
<text x="146.8" y="1.4">3</text>
<text x="204.7" y="1.4">2</text>
<text x="262.6" y="1.4">1</text>
<text x=".5" y="26.1">D</text>
<text x="292.1" y="26.1">D</text>
<text x=".5" y="71.9">C</text>
<text x="292.1" y="71.9">C</text>
<text x=".5" y="117.8">B</text>
<text x="292.1" y="117.8">B</text>
<text x=".5" y="163.6">A</text>
<text x="292.1" y="163.6">A</text>
<text x="30.9" y="186.8">5</text>
<text x="88.9" y="186.8">4</text>
<text x="146.8" y="186.8">3</text>
<text x="204.7" y="186.8">2</text>
<text x="262.6" y="186.8">1</text>
</g>
</svg>
